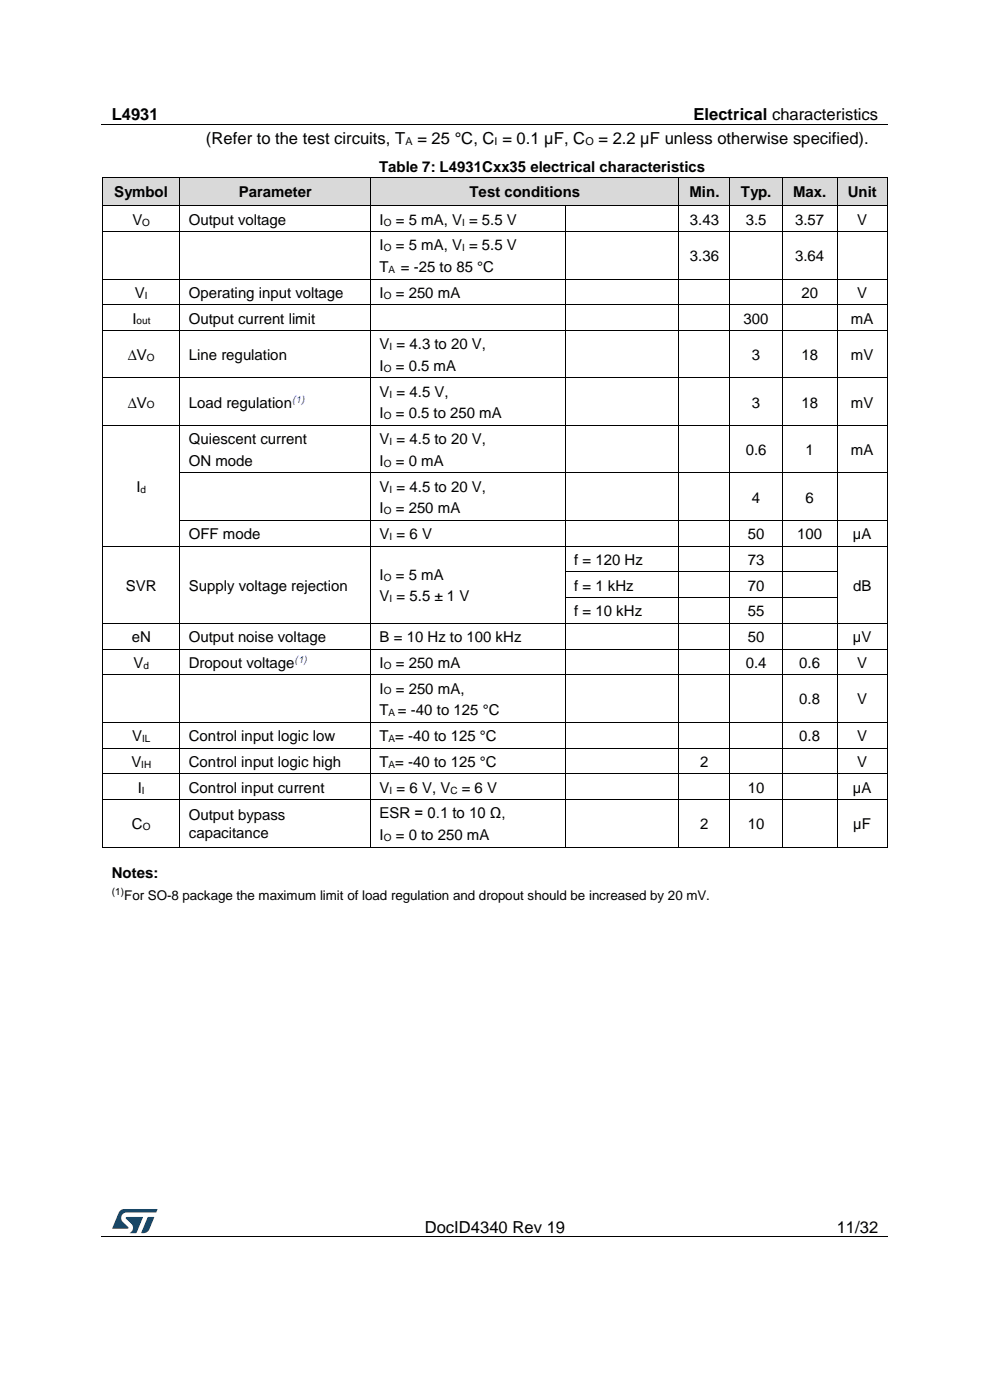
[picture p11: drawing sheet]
<svg xmlns="http://www.w3.org/2000/svg" width="210mm" height="297mm" viewBox="0 0 210 297" stroke-linecap="round" stroke-linejoin="round" font-family="sans-serif">
<path d="M21.5 26.5h166.8M21.5 262.4h166.8" fill="none" stroke="#000" stroke-width=".21"/>
<g fill="#000">
<path d="M104.6 26.4h.2v.1h-.2z" fill-rule="evenodd"/>
<path d="M61.6 262.3h.1v.2h-.1z" fill-rule="evenodd"/>
<path d="M148 262.3h.2v.2h-.2z" fill-rule="evenodd"/>
</g>
<g fill="#005288">
<path d="M25.4 256.9l.6-.4h.4l7 .1-.3 .6h-6.2a1.26 1.26 0 0 0-1.2 1.1 1.26 1.26 0 0 0 .8 1.4l.7 .6v.3l-3.4 .1z"/>
<path d="M31.4 258.2l1.3 .1-1 2.5a1.32 1.32 0 0 1-1.7 .7z"/>
<path d="M26.7 258.2l3.6 .1-1.4 3.3h-1.4a1.35 1.35 0 0 0 .7-1.2 1.35 1.35 0 0 0-.8-1.2l-.7-.6z"/>
</g>
<g fill="#d9d9d9">
<path d="M21.9 37.6h16.2v6h-16.2z" fill-rule="evenodd"/>
<path d="M23.7 37.6h12.5v6h-12.5z" fill-rule="evenodd"/>
<path d="M38.2 37.6h40.4v6h-40.4z" fill-rule="evenodd"/>
<path d="M40.1 37.6h36.7v6h-36.7z" fill-rule="evenodd"/>
<path d="M78.7 37.6h65.3v6h-65.3z" fill-rule="evenodd"/>
<path d="M80.6 37.6h61.5v6h-61.5z" fill-rule="evenodd"/>
<path d="M144.1 37.6h10.7v6h-10.7z" fill-rule="evenodd"/>
<path d="M145.9 37.6h7.1v6h-7.1z" fill-rule="evenodd"/>
<path d="M154.9 37.6h11v6h-11z" fill-rule="evenodd"/>
<path d="M156.8 37.6h7.2v6h-7.2z" fill-rule="evenodd"/>
<path d="M166 37.6h11.5v6h-11.5z" fill-rule="evenodd"/>
<path d="M167.8 37.6h7.9v6h-7.9z" fill-rule="evenodd"/>
<path d="M177.6 37.6h10.6v6h-10.6z" fill-rule="evenodd"/>
<path d="M179.5 37.6h6.9v6h-6.9z" fill-rule="evenodd"/>
</g>
<g fill="#000">
<path d="M21.7 37.5l.1 .1z" fill-rule="evenodd"/>
<path d="M21.7 37.5l.1 .1z" fill-rule="evenodd"/>
<path d="M38.1 37.5v.1z" fill-rule="evenodd"/>
<path d="M78.6 37.5l.1 .1z" fill-rule="evenodd"/>
<path d="M143.9 37.5l.1 .1z" fill-rule="evenodd"/>
<path d="M154.8 37.5l.1 .1z" fill-rule="evenodd"/>
<path d="M165.9 37.5l.1 .1z" fill-rule="evenodd"/>
<path d="M177.5 37.5l.1 .1z" fill-rule="evenodd"/>
<path d="M188.2 37.5l.1 .1z" fill-rule="evenodd"/>
<path d="M188.2 37.5l.1 .1z" fill-rule="evenodd"/>
<path d="M21.7 43.6h.2v.2h-.2z" fill-rule="evenodd"/>
<path d="M21.7 43.6h.2v.2h-.2z" fill-rule="evenodd"/>
<path d="M21.7 49.1h.2v.1h-.2z" fill-rule="evenodd"/>
<path d="M21.7 59.1h.2v.2h-.2z" fill-rule="evenodd"/>
<path d="M21.9 43.6h.1v.2h-.1z" fill-rule="evenodd"/>
<path d="M38 43.6h.2v.2h-.2z" fill-rule="evenodd"/>
<path d="M38 49.1h.2v.1h-.2z" fill-rule="evenodd"/>
<path d="M38 59.1h.2v.2h-.2z" fill-rule="evenodd"/>
<path d="M38.2 43.6h.2v.2h-.2z" fill-rule="evenodd"/>
<path d="M78.5 43.6h.2v.2h-.2z" fill-rule="evenodd"/>
<path d="M78.5 49.1h.2v.1h-.2z" fill-rule="evenodd"/>
<path d="M78.5 59.1h.2v.2h-.2z" fill-rule="evenodd"/>
<path d="M78.7 43.6h.2v.2h-.2z" fill-rule="evenodd"/>
<path d="M119.8 43.6h.2v.2h-.2z" fill-rule="evenodd"/>
<path d="M119.8 49.1h.2v.1h-.2z" fill-rule="evenodd"/>
<path d="M119.8 59.1h.2v.2h-.2z" fill-rule="evenodd"/>
<path d="M143.9 43.6h.2v.2h-.2z" fill-rule="evenodd"/>
<path d="M143.9 49.1h.2v.1h-.2z" fill-rule="evenodd"/>
<path d="M143.9 59.1h.2v.2h-.2z" fill-rule="evenodd"/>
<path d="M144.1 43.6h.1v.2h-.1z" fill-rule="evenodd"/>
<path d="M154.8 43.6h.1v.2h-.1z" fill-rule="evenodd"/>
<path d="M154.8 49.1h.1v.1h-.1z" fill-rule="evenodd"/>
<path d="M154.8 59.1h.1v.2h-.1z" fill-rule="evenodd"/>
<path d="M154.9 43.6h.2v.2h-.2z" fill-rule="evenodd"/>
<path d="M165.9 43.6h.1v.2h-.1z" fill-rule="evenodd"/>
<path d="M165.9 49.1h.1v.1h-.1z" fill-rule="evenodd"/>
<path d="M165.9 59.1h.1v.2h-.1z" fill-rule="evenodd"/>
<path d="M166 43.6h.2v.2h-.2z" fill-rule="evenodd"/>
<path d="M177.5 43.6h.2v.2h-.2z" fill-rule="evenodd"/>
<path d="M177.5 49.1h.2v.1h-.2z" fill-rule="evenodd"/>
<path d="M177.5 59.1h.2v.2h-.2z" fill-rule="evenodd"/>
<path d="M177.7 43.6h.1v.2h-.1z" fill-rule="evenodd"/>
<path d="M188.2 43.6h.1v.2h-.1z" fill-rule="evenodd"/>
<path d="M188.2 43.6h.1v.2h-.1z" fill-rule="evenodd"/>
<path d="M188.2 49.1h.1v.1h-.1z" fill-rule="evenodd"/>
<path d="M188.2 59.1h.1v.2h-.1z" fill-rule="evenodd"/>
<path d="M21.7 64.6h.2v.2h-.2z" fill-rule="evenodd"/>
<path d="M21.7 70.1h.2v.1h-.2z" fill-rule="evenodd"/>
<path d="M38 64.6h.2v.2h-.2z" fill-rule="evenodd"/>
<path d="M38 70.1h.2v.1h-.2z" fill-rule="evenodd"/>
<path d="M78.5 64.6h.2v.2h-.2z" fill-rule="evenodd"/>
<path d="M78.5 70.1h.2v.1h-.2z" fill-rule="evenodd"/>
<path d="M119.8 64.6h.2v.2h-.2z" fill-rule="evenodd"/>
<path d="M119.8 70.1h.2v.1h-.2z" fill-rule="evenodd"/>
<path d="M143.9 64.6h.2v.2h-.2z" fill-rule="evenodd"/>
<path d="M143.9 70.1h.2v.1h-.2z" fill-rule="evenodd"/>
<path d="M154.8 64.6h.1v.2h-.1z" fill-rule="evenodd"/>
<path d="M154.8 70.1h.1v.1h-.1z" fill-rule="evenodd"/>
<path d="M165.9 64.6h.1v.2h-.1z" fill-rule="evenodd"/>
<path d="M165.9 70.1h.1v.1h-.1z" fill-rule="evenodd"/>
<path d="M177.5 64.6h.2v.2h-.2z" fill-rule="evenodd"/>
<path d="M177.5 70.1h.2v.1h-.2z" fill-rule="evenodd"/>
<path d="M188.2 64.6h.1v.2h-.1z" fill-rule="evenodd"/>
<path d="M188.2 70.1h.1v.1h-.1z" fill-rule="evenodd"/>
<path d="M21.7 80.1h.2v.2h-.2z" fill-rule="evenodd"/>
<path d="M21.7 90.2h.2v.1h-.2z" fill-rule="evenodd"/>
<path d="M38 80.1h.2v.2h-.2z" fill-rule="evenodd"/>
<path d="M38 90.2h.2v.1h-.2z" fill-rule="evenodd"/>
<path d="M78.5 80.1h.2v.2h-.2z" fill-rule="evenodd"/>
<path d="M78.5 90.2h.2v.1h-.2z" fill-rule="evenodd"/>
<path d="M119.8 80.1h.2v.2h-.2z" fill-rule="evenodd"/>
<path d="M119.8 90.2h.2v.1h-.2z" fill-rule="evenodd"/>
<path d="M143.9 80.1h.2v.2h-.2z" fill-rule="evenodd"/>
<path d="M143.9 90.2h.2v.1h-.2z" fill-rule="evenodd"/>
<path d="M154.8 80.1h.1v.2h-.1z" fill-rule="evenodd"/>
<path d="M154.8 90.2h.1v.1h-.1z" fill-rule="evenodd"/>
<path d="M165.9 80.1h.1v.2h-.1z" fill-rule="evenodd"/>
<path d="M165.9 90.2h.1v.1h-.1z" fill-rule="evenodd"/>
<path d="M177.5 80.1h.2v.2h-.2z" fill-rule="evenodd"/>
<path d="M177.5 90.2h.2v.1h-.2z" fill-rule="evenodd"/>
<path d="M188.2 80.1h.1v.2h-.1z" fill-rule="evenodd"/>
<path d="M188.2 90.2h.1v.1h-.1z" fill-rule="evenodd"/>
<path d="M21.7 100.2h.2v.2h-.2z" fill-rule="evenodd"/>
<path d="M21.7 110.3h.2v.2h-.2z" fill-rule="evenodd"/>
<path d="M21.7 115.8h.2v.1h-.2z" fill-rule="evenodd"/>
<path d="M38 100.2h.2v.2h-.2z" fill-rule="evenodd"/>
<path d="M38 110.3h.2v.2h-.2z" fill-rule="evenodd"/>
<path d="M38 115.8h.2v.1h-.2z" fill-rule="evenodd"/>
<path d="M78.5 100.2h.2v.2h-.2z" fill-rule="evenodd"/>
<path d="M78.5 110.3h.2v.2h-.2z" fill-rule="evenodd"/>
<path d="M78.5 115.8h.2v.1h-.2z" fill-rule="evenodd"/>
<path d="M119.8 100.2h.2v.2h-.2z" fill-rule="evenodd"/>
<path d="M119.8 110.3h.2v.2h-.2z" fill-rule="evenodd"/>
<path d="M119.8 115.8h.2v.1h-.2z" fill-rule="evenodd"/>
<path d="M143.9 100.2h.2v.2h-.2z" fill-rule="evenodd"/>
<path d="M143.9 110.3h.2v.2h-.2z" fill-rule="evenodd"/>
<path d="M143.9 115.8h.2v.1h-.2z" fill-rule="evenodd"/>
<path d="M154.8 100.2h.1v.2h-.1z" fill-rule="evenodd"/>
<path d="M154.8 110.3h.1v.2h-.1z" fill-rule="evenodd"/>
<path d="M154.8 115.8h.1v.1h-.1z" fill-rule="evenodd"/>
<path d="M165.9 100.2h.1v.2h-.1z" fill-rule="evenodd"/>
<path d="M165.9 110.3h.1v.2h-.1z" fill-rule="evenodd"/>
<path d="M165.9 115.8h.1v.1h-.1z" fill-rule="evenodd"/>
<path d="M177.5 100.2h.2v.2h-.2z" fill-rule="evenodd"/>
<path d="M177.5 110.3h.2v.2h-.2z" fill-rule="evenodd"/>
<path d="M177.5 115.8h.2v.1h-.2z" fill-rule="evenodd"/>
<path d="M188.2 100.2h.1v.2h-.1z" fill-rule="evenodd"/>
<path d="M188.2 110.3h.1v.2h-.1z" fill-rule="evenodd"/>
<path d="M188.2 115.8h.1v.1h-.1z" fill-rule="evenodd"/>
<path d="M21.7 121.2h.2v.2h-.2z" fill-rule="evenodd"/>
<path d="M21.7 126.7h.2v.1h-.2z" fill-rule="evenodd"/>
<path d="M21.7 132.2h.2v.2h-.2z" fill-rule="evenodd"/>
<path d="M21.7 137.6h.2v.2h-.2z" fill-rule="evenodd"/>
<path d="M38 121.2h.2v.2h-.2z" fill-rule="evenodd"/>
<path d="M38 126.7h.2v.1h-.2z" fill-rule="evenodd"/>
<path d="M38 132.2h.2v.2h-.2z" fill-rule="evenodd"/>
<path d="M38 137.6h.2v.2h-.2z" fill-rule="evenodd"/>
<path d="M78.5 121.2h.2v.2h-.2z" fill-rule="evenodd"/>
<path d="M78.5 126.7h.2v.1h-.2z" fill-rule="evenodd"/>
<path d="M78.5 132.2h.2v.2h-.2z" fill-rule="evenodd"/>
<path d="M78.5 137.6h.2v.2h-.2z" fill-rule="evenodd"/>
<path d="M119.8 121.2h.2v.2h-.2z" fill-rule="evenodd"/>
<path d="M119.8 126.7h.2v.1h-.2z" fill-rule="evenodd"/>
<path d="M119.8 132.2h.2v.2h-.2z" fill-rule="evenodd"/>
<path d="M119.8 137.6h.2v.2h-.2z" fill-rule="evenodd"/>
<path d="M143.9 121.2h.2v.2h-.2z" fill-rule="evenodd"/>
<path d="M143.9 126.7h.2v.1h-.2z" fill-rule="evenodd"/>
<path d="M143.9 132.2h.2v.2h-.2z" fill-rule="evenodd"/>
<path d="M143.9 137.6h.2v.2h-.2z" fill-rule="evenodd"/>
<path d="M154.8 121.2h.1v.2h-.1z" fill-rule="evenodd"/>
<path d="M154.8 126.7h.1v.1h-.1z" fill-rule="evenodd"/>
<path d="M154.8 132.2h.1v.2h-.1z" fill-rule="evenodd"/>
<path d="M154.8 137.6h.1v.2h-.1z" fill-rule="evenodd"/>
<path d="M165.9 121.2h.1v.2h-.1z" fill-rule="evenodd"/>
<path d="M165.9 126.7h.1v.1h-.1z" fill-rule="evenodd"/>
<path d="M165.9 132.2h.1v.2h-.1z" fill-rule="evenodd"/>
<path d="M165.9 137.6h.1v.2h-.1z" fill-rule="evenodd"/>
<path d="M177.5 121.2h.2v.2h-.2z" fill-rule="evenodd"/>
<path d="M177.5 126.7h.2v.1h-.2z" fill-rule="evenodd"/>
<path d="M177.5 132.2h.2v.2h-.2z" fill-rule="evenodd"/>
<path d="M177.5 137.6h.2v.2h-.2z" fill-rule="evenodd"/>
<path d="M188.2 121.2h.1v.2h-.1z" fill-rule="evenodd"/>
<path d="M188.2 126.7h.1v.1h-.1z" fill-rule="evenodd"/>
<path d="M188.2 132.2h.1v.2h-.1z" fill-rule="evenodd"/>
<path d="M188.2 137.6h.1v.2h-.1z" fill-rule="evenodd"/>
<path d="M21.7 143.1h.2v.2h-.2z" fill-rule="evenodd"/>
<path d="M21.7 153.1h.2v.2h-.2z" fill-rule="evenodd"/>
<path d="M21.7 158.6h.2v.2h-.2z" fill-rule="evenodd"/>
<path d="M38 143.1h.2v.2h-.2z" fill-rule="evenodd"/>
<path d="M38 153.1h.2v.2h-.2z" fill-rule="evenodd"/>
<path d="M38 158.6h.2v.2h-.2z" fill-rule="evenodd"/>
<path d="M78.5 143.1h.2v.2h-.2z" fill-rule="evenodd"/>
<path d="M78.5 153.1h.2v.2h-.2z" fill-rule="evenodd"/>
<path d="M78.5 158.6h.2v.2h-.2z" fill-rule="evenodd"/>
<path d="M119.8 143.1h.2v.2h-.2z" fill-rule="evenodd"/>
<path d="M119.8 153.1h.2v.2h-.2z" fill-rule="evenodd"/>
<path d="M119.8 158.6h.2v.2h-.2z" fill-rule="evenodd"/>
<path d="M143.9 143.1h.2v.2h-.2z" fill-rule="evenodd"/>
<path d="M143.9 153.1h.2v.2h-.2z" fill-rule="evenodd"/>
<path d="M143.9 158.6h.2v.2h-.2z" fill-rule="evenodd"/>
<path d="M154.8 143.1h.1v.2h-.1z" fill-rule="evenodd"/>
<path d="M154.8 153.1h.1v.2h-.1z" fill-rule="evenodd"/>
<path d="M154.8 158.6h.1v.2h-.1z" fill-rule="evenodd"/>
<path d="M165.9 143.1h.1v.2h-.1z" fill-rule="evenodd"/>
<path d="M165.9 153.1h.1v.2h-.1z" fill-rule="evenodd"/>
<path d="M165.9 158.6h.1v.2h-.1z" fill-rule="evenodd"/>
<path d="M177.5 143.1h.2v.2h-.2z" fill-rule="evenodd"/>
<path d="M177.5 153.1h.2v.2h-.2z" fill-rule="evenodd"/>
<path d="M177.5 158.6h.2v.2h-.2z" fill-rule="evenodd"/>
<path d="M188.2 143.1h.1v.2h-.1z" fill-rule="evenodd"/>
<path d="M188.2 153.1h.1v.2h-.1z" fill-rule="evenodd"/>
<path d="M188.2 158.6h.1v.2h-.1z" fill-rule="evenodd"/>
<path d="M21.7 164.1h.2v.2h-.2z" fill-rule="evenodd"/>
<path d="M21.7 169.6h.2v.1h-.2z" fill-rule="evenodd"/>
<path d="M21.7 179.6h.2v.2h-.2z" fill-rule="evenodd"/>
<path d="M21.7 179.6h.2v.2h-.2z" fill-rule="evenodd"/>
<path d="M38 164.1h.2v.2h-.2z" fill-rule="evenodd"/>
<path d="M38 169.6h.2v.1h-.2z" fill-rule="evenodd"/>
<path d="M38 179.6h.2v.2h-.2z" fill-rule="evenodd"/>
<path d="M78.5 164.1h.2v.2h-.2z" fill-rule="evenodd"/>
<path d="M78.5 169.6h.2v.1h-.2z" fill-rule="evenodd"/>
<path d="M78.5 179.6h.2v.2h-.2z" fill-rule="evenodd"/>
<path d="M119.8 164.1h.2v.2h-.2z" fill-rule="evenodd"/>
<path d="M119.8 169.6h.2v.1h-.2z" fill-rule="evenodd"/>
<path d="M119.8 179.6h.2v.2h-.2z" fill-rule="evenodd"/>
<path d="M143.9 164.1h.2v.2h-.2z" fill-rule="evenodd"/>
<path d="M143.9 169.6h.2v.1h-.2z" fill-rule="evenodd"/>
<path d="M143.9 179.6h.2v.2h-.2z" fill-rule="evenodd"/>
<path d="M154.8 164.1h.1v.2h-.1z" fill-rule="evenodd"/>
<path d="M154.8 169.6h.1v.1h-.1z" fill-rule="evenodd"/>
<path d="M154.8 179.6h.1v.2h-.1z" fill-rule="evenodd"/>
<path d="M165.9 164.1h.1v.2h-.1z" fill-rule="evenodd"/>
<path d="M165.9 169.6h.1v.1h-.1z" fill-rule="evenodd"/>
<path d="M165.9 179.6h.1v.2h-.1z" fill-rule="evenodd"/>
<path d="M177.5 164.1h.2v.2h-.2z" fill-rule="evenodd"/>
<path d="M177.5 169.6h.2v.1h-.2z" fill-rule="evenodd"/>
<path d="M177.5 179.6h.2v.2h-.2z" fill-rule="evenodd"/>
<path d="M188.2 164.1h.1v.2h-.1z" fill-rule="evenodd"/>
<path d="M188.2 169.6h.1v.1h-.1z" fill-rule="evenodd"/>
<path d="M188.2 179.6h.1v.2h-.1z" fill-rule="evenodd"/>
<path d="M188.2 179.6h.1v.2h-.1z" fill-rule="evenodd"/>
</g>
<g fill="none" stroke="#000" stroke-width=".21">
<path d="M21.8 37.6v6M21.8 37.6h16.3M38.1 37.6v6M38.1 37.6h40.5M78.6 37.6v6M78.7 37.6h65.2M144 37.6v6M144 37.6h10.8M154.8 37.6v6M154.9 37.6h11M165.9 37.6v6M166 37.6h11.5"/>
<path d="M177.6 37.6v6M177.6 37.6h10.6M188.3 37.6v6M21.8 43.8v5.3M21.8 49.2v9.9M21.8 59.3v5.3M21.9 49.2h16.1M21.9 59.2h16.1M22 43.7h16M38.1 43.8v5.3M38.1 49.2v9.9M38.1 59.3v5.3"/>
<path d="M38.2 49.2h40.3M38.2 59.2h40.3M38.4 43.7h40.1M78.6 43.8v5.3M78.6 49.2v9.9M78.6 59.3v5.3M78.7 49.2h41.1M78.7 59.2h41.1M78.9 43.7h40.9M119.9 43.8v5.3M119.9 49.2v9.9M119.9 59.3v5.3"/>
<path d="M120 43.7h23.9M120 49.2h23.9M120 59.2h23.9M144 43.8v5.3M144 49.2v9.9M144 59.3v5.3M144.1 49.2h10.7M144.1 59.2h10.7M144.2 43.7h10.6M154.8 43.8v5.3M154.8 49.2v9.9M154.8 59.3v5.3"/>
<path d="M154.9 49.2h11M154.9 59.2h11M155.1 43.7h10.8M165.9 43.8v5.3M165.9 49.2v9.9M165.9 59.3v5.3M166 49.2h11.5M166 59.2h11.5M166.2 43.7h11.3M177.6 43.8v5.3M177.6 49.2v9.9M177.6 59.3v5.3"/>
<path d="M177.7 49.2h10.5M177.7 59.2h10.5M177.8 43.7h10.4M188.3 43.8v5.3M188.3 49.2v9.9M188.3 59.3v5.3M21.8 64.8v5.3M21.8 70.2v9.9M21.9 64.7h16.1M21.9 70.2h16.1M38.1 64.8v5.3M38.1 70.2v9.9"/>
<path d="M38.2 64.7h40.3M38.2 70.2h40.3M78.6 64.8v5.3M78.6 70.2v9.9M78.7 64.7h41.1M78.7 70.2h41.1M119.9 64.8v5.3M119.9 70.2v9.9M120 64.7h23.9M120 70.2h23.9M144 64.8v5.3M144 70.2v9.9"/>
<path d="M144.1 64.7h10.7M144.1 70.2h10.7M154.8 64.8v5.3M154.8 70.2v9.9M154.9 64.7h11M154.9 70.2h11M165.9 64.8v5.3M165.9 70.2v9.9M166 64.7h11.5M166 70.2h11.5M177.6 64.8v5.3M177.6 70.2v9.9"/>
<path d="M177.7 64.7h10.5M177.7 70.2h10.5M188.3 64.8v5.3M188.3 70.2v9.9M21.8 80.3v9.9M21.8 90.3v9.9M21.9 80.2h16.1M21.9 90.3h16.1M38.1 80.3v9.9M38.1 90.3v9.9M38.2 80.2h40.3M38.2 90.3h40.3"/>
<path d="M78.6 80.3v9.9M78.6 90.3v9.9M78.7 80.2h41.1M78.7 90.3h41.1M119.9 80.3v9.9M119.9 90.3v9.9M120 80.2h23.9M120 90.3h23.9M144 80.3v9.9M144 90.3v9.9M144.1 80.2h10.7M144.1 90.3h10.7"/>
<path d="M154.8 80.3v9.9M154.8 90.3v9.9M154.9 80.2h11M154.9 90.3h11M165.9 80.3v9.9M165.9 90.3v9.9M166 80.2h11.5M166 90.3h11.5M177.6 80.3v9.9M177.6 90.3v9.9M177.7 80.2h10.5M177.7 90.3h10.5"/>
<path d="M188.3 80.3v9.9M188.3 90.3v9.9M21.8 100.4v9.9M21.8 110.5v5.3M21.8 115.9v5.3M21.9 115.8h16.1M38.1 100.4v9.9M38.1 110.5v5.3M38.1 115.9v5.3M38.2 100.3h40.3M38.2 110.4h40.3M38.2 115.8h40.3"/>
<path d="M78.6 100.4v9.9M78.6 110.5v5.3M78.6 115.9v5.3M78.7 100.3h41.1M78.7 110.4h41.1M78.7 115.8h41.1M119.9 100.4v9.9M119.9 110.5v5.3M119.9 115.9v5.3M120 100.3h23.9M120 110.4h23.9M120 115.8h23.9"/>
<path d="M144 100.4v9.9M144 110.5v5.3M144 115.9v5.3M144.1 100.3h10.7M144.1 110.4h10.7M144.1 115.8h10.7M154.8 100.4v9.9M154.8 110.5v5.3M154.8 115.9v5.3M154.9 100.3h11M154.9 110.4h11M154.9 115.8h11"/>
<path d="M165.9 100.4v9.9M165.9 110.5v5.3M165.9 115.9v5.3M166 100.3h11.5M166 110.4h11.5M166 115.8h11.5M177.6 100.4v9.9M177.6 110.5v5.3M177.6 115.9v5.3M177.7 100.3h10.5M177.7 110.4h10.5M177.7 115.8h10.5"/>
<path d="M188.3 100.4v9.9M188.3 110.5v5.3M188.3 115.9v5.3M21.8 121.4v5.3M21.8 126.8v5.4M21.8 132.4v5.2M21.8 137.8v5.3M21.9 132.3h16.1M21.9 137.7h16.1M38.1 121.4v5.3M38.1 126.8v5.4M38.1 132.4v5.2"/>
<path d="M38.1 137.8v5.3M38.2 132.3h40.3M38.2 137.7h40.3M78.6 121.4v5.3M78.6 126.8v5.4M78.6 132.4v5.2M78.6 137.8v5.3M78.7 132.3h41.1M78.7 137.7h41.1M119.9 121.4v5.3M119.9 126.8v5.4M119.9 132.4v5.2"/>
<path d="M119.9 137.8v5.3M120 121.3h23.9M120 126.8h23.9M120 132.3h23.9M120 137.7h23.9M144 121.4v5.3M144 126.8v5.4M144 132.4v5.2M144 137.8v5.3M144.1 121.3h10.7M144.1 126.8h10.7M144.1 132.3h10.7"/>
<path d="M144.1 137.7h10.7M154.8 121.4v5.3M154.8 126.8v5.4M154.8 132.4v5.2M154.8 137.8v5.3M154.9 121.3h11M154.9 126.8h11M154.9 132.3h11M154.9 137.7h11M165.9 121.4v5.3M165.9 126.8v5.4M165.9 132.4v5.2"/>
<path d="M165.9 137.8v5.3M166 121.3h11.5M166 126.8h11.5M166 132.3h11.5M166 137.7h11.5M177.6 121.4v5.3M177.6 126.8v5.4M177.6 132.4v5.2M177.6 137.8v5.3M177.7 132.3h10.5M177.7 137.7h10.5M188.3 121.4v5.3"/>
<path d="M188.3 126.8v5.4M188.3 132.4v5.2M188.3 137.8v5.3M21.8 143.3v9.8M21.8 153.3v5.3M21.8 158.8v5.3M21.9 143.2h16.1M21.9 153.2h16.1M21.9 158.7h16.1M38.1 143.3v9.8M38.1 153.3v5.3M38.1 158.8v5.3"/>
<path d="M38.2 143.2h40.3M38.2 153.2h40.3M38.2 158.7h40.3M78.6 143.3v9.8M78.6 153.3v5.3M78.6 158.8v5.3M78.7 143.2h41.1M78.7 153.2h41.1M78.7 158.7h41.1M119.9 143.3v9.8M119.9 153.3v5.3M119.9 158.8v5.3"/>
<path d="M120 143.2h23.9M120 153.2h23.9M120 158.7h23.9M144 143.3v9.8M144 153.3v5.3M144 158.8v5.3M144.1 143.2h10.7M144.1 153.2h10.7M144.1 158.7h10.7M154.8 143.3v9.8M154.8 153.3v5.3M154.8 158.8v5.3"/>
<path d="M154.9 143.2h11M154.9 153.2h11M154.9 158.7h11M165.9 143.3v9.8M165.9 153.3v5.3M165.9 158.8v5.3M166 143.2h11.5M166 153.2h11.5M166 158.7h11.5M177.6 143.3v9.8M177.6 153.3v5.3M177.6 158.8v5.3"/>
<path d="M177.7 143.2h10.5M177.7 153.2h10.5M177.7 158.7h10.5M188.3 143.3v9.8M188.3 153.3v5.3M188.3 158.8v5.3M21.8 164.3v5.3M21.8 169.7v9.9M21.9 164.2h16.1M21.9 169.7h16.1M21.9 179.7h16.1M38.1 164.3v5.3"/>
<path d="M38.1 169.7v9.9M38.2 164.2h40.3M38.2 169.7h40.3M38.2 179.7h40.3M78.6 164.3v5.3M78.6 169.7v9.9M78.7 164.2h41.1M78.7 169.7h41.1M78.7 179.7h41.1M119.9 164.3v5.3M119.9 169.7v9.9M120 164.2h23.9"/>
<path d="M120 169.7h23.9M120 179.7h23.9M144 164.3v5.3M144 169.7v9.9M144.1 164.2h10.7M144.1 169.7h10.7M144.1 179.7h10.7M154.8 164.3v5.3M154.8 169.7v9.9M154.9 164.2h11M154.9 169.7h11M154.9 179.7h11"/>
<path d="M165.9 164.3v5.3M165.9 169.7v9.9M166 164.2h11.5M166 169.7h11.5M166 179.7h11.5M177.6 164.3v5.3M177.6 169.7v9.9M177.7 164.2h10.5M177.7 169.7h10.5M177.7 179.7h10.5M188.3 164.3v5.3M188.3 169.7v9.9"/>
</g>
<g font-size="3.5">
<text x="23.7" y="25.5">L4931</text>
<text x="147.1" y="25.5">Electrical characteristics</text>
<text x="43.7" y="30.6">(Refer to the test circuits, T</text>
<text x="88.5" y="30.6">= 25 °C, C = 0.1 µF, C</text>
<text x="126.9" y="30.6">= 2.2 µF unless otherwise specified).</text>
<text x="90.1" y="261.5">DocID4340 Rev 19</text>
<text x="177.5" y="261.5">11/32</text>
</g>
<g font-size="3.2">
<text x="24.2" y="41.7">Symbol</text>
<text x="50.6" y="41.7">Parameter</text>
<text x="80.4" y="36.4">Table 7: L4931Cxx35 electrical characteristics</text>
<text x="99.6" y="41.7">Test conditions</text>
<text x="146.3" y="41.7">Min.</text>
<text x="157.2" y="41.7">Typ.</text>
<text x="168.2" y="41.7">Max.</text>
<text x="179.8" y="41.7">Unit</text>
<text x="28.1" y="47.7">V</text>
<text x="40.1" y="47.7">Output voltage</text>
<text x="80.5" y="47.7">I</text>
<text x="84" y="47.7">= 5 mA, V = 5.5 V</text>
<text x="146.3" y="47.7">3.43</text>
<text x="158.2" y="47.7">3.5</text>
<text x="168.6" y="47.7">3.57</text>
<text x="181.9" y="47.7">V</text>
<text x="80.5" y="53.1">I</text>
<text x="84" y="53.1">= 5 mA, V = 5.5 V</text>
<text x="80.5" y="57.7">T</text>
<text x="85" y="57.7">= -25 to 85 °C</text>
<text x="146.3" y="55.4">3.36</text>
<text x="168.6" y="55.4">3.64</text>
<text x="28.6" y="63.2">V</text>
<text x="40.1" y="63.2">Operating input voltage</text>
<text x="80.5" y="63.2">I</text>
<text x="84" y="63.2">= 250 mA</text>
<text x="170" y="63.2">20</text>
<text x="181.9" y="63.2">V</text>
<text x="28.1" y="68.7">I</text>
<text x="40.1" y="68.7">Output current limit</text>
<text x="157.7" y="68.7">300</text>
<text x="180.5" y="68.7">mA</text>
<text x="27.1" y="76.4">∆V</text>
<text x="40.1" y="76.4">Line regulation</text>
<text x="80.5" y="74.1">V = 4.3 to 20 V,</text>
<text x="159.5" y="76.4">3</text>
<text x="170" y="76.4">18</text>
<text x="180.5" y="76.4">mV</text>
<text x="80.5" y="78.7">I</text>
<text x="84" y="78.7">= 0.5 mA</text>
<text x="27.1" y="86.5">∆V</text>
<text x="40.1" y="86.5">Load regulation</text>
<text x="80.5" y="84.2">V = 4.5 V,</text>
<text x="80.5" y="88.8">I</text>
<text x="84" y="88.8">= 0.5 to 250 mA</text>
<text x="159.5" y="86.5">3</text>
<text x="170" y="86.5">18</text>
<text x="180.5" y="86.5">mV</text>
<text x="40.1" y="94.2">Quiescent current</text>
<text x="80.5" y="94.2">V = 4.5 to 20 V,</text>
<text x="40.1" y="98.8">ON mode</text>
<text x="80.5" y="98.8">I</text>
<text x="84" y="98.8">= 0 mA</text>
<text x="158.2" y="96.5">0.6</text>
<text x="170.9" y="96.5">1</text>
<text x="180.5" y="96.5">mA</text>
<text x="28.9" y="104.3">I</text>
<text x="80.5" y="104.3">V = 4.5 to 20 V,</text>
<text x="159.5" y="106.6">4</text>
<text x="170.9" y="106.6">6</text>
<text x="80.5" y="108.9">I</text>
<text x="84" y="108.9">= 250 mA</text>
<text x="40.1" y="114.4">OFF mode</text>
<text x="80.5" y="114.4">V = 6 V</text>
<text x="121.8" y="119.8">f = 120 Hz</text>
<text x="158.6" y="114.4">50</text>
<text x="158.6" y="119.8">73</text>
<text x="169.1" y="114.4">100</text>
<text x="180.9" y="114.4">µA</text>
<text x="26.7" y="125.3">SVR</text>
<text x="40.1" y="125.3">Supply voltage rejection</text>
<text x="80.5" y="123">I</text>
<text x="84" y="123">= 5 mA</text>
<text x="121.8" y="125.3">f = 1 kHz</text>
<text x="158.6" y="125.3">70</text>
<text x="181" y="125.3">dB</text>
<text x="80.5" y="127.6">V = 5.5 ± 1 V</text>
<text x="121.8" y="130.8">f = 10 kHz</text>
<text x="158.6" y="130.8">55</text>
<text x="27.9" y="136.2">eN</text>
<text x="40.1" y="136.2">Output noise voltage</text>
<text x="80.5" y="136.2">B = 10 Hz to 100 kHz</text>
<text x="158.6" y="136.2">50</text>
<text x="180.9" y="136.2">µV</text>
<text x="28.3" y="141.7">V</text>
<text x="40.1" y="141.7">Dropout voltage</text>
<text x="80.5" y="141.7">I</text>
<text x="84" y="141.7">= 250 mA</text>
<text x="158.2" y="141.7">0.4</text>
<text x="169.5" y="141.7">0.6</text>
<text x="181.9" y="141.7">V</text>
<text x="80.5" y="147.2">I</text>
<text x="84" y="147.2">= 250 mA,</text>
<text x="169.5" y="149.5">0.8</text>
<text x="181.9" y="149.5">V</text>
<text x="80.5" y="151.7">T = -40 to 125 °C</text>
<text x="28" y="157.3">V</text>
<text x="40.1" y="157.3">Control input logic low</text>
<text x="80.5" y="157.3">T = -40 to 125 °C</text>
<text x="169.5" y="157.3">0.8</text>
<text x="181.9" y="157.3">V</text>
<text x="27.9" y="162.7">V</text>
<text x="40.1" y="162.7">Control input logic high</text>
<text x="80.5" y="162.7">T = -40 to 125 °C</text>
<text x="148.5" y="162.7">2</text>
<text x="181.9" y="162.7">V</text>
<text x="29.2" y="168.2">I</text>
<text x="40.1" y="168.2">Control input current</text>
<text x="40.1" y="174">Output bypass</text>
<text x="80.5" y="168.2">V = 6 V, V</text>
<text x="80.5" y="173.6">ESR = 0.1 to 10 Ω,</text>
<text x="97.9" y="168.2">= 6 V</text>
<text x="158.6" y="168.2">10</text>
<text x="180.9" y="168.2">µA</text>
<text x="28" y="175.9">C</text>
<text x="40.1" y="177.9">capacitance</text>
<text x="80.5" y="178.2">I</text>
<text x="84" y="178.2">= 0 to 250 mA</text>
<text x="148.5" y="175.9">2</text>
<text x="158.6" y="175.9">10</text>
<text x="181" y="175.9">µF</text>
<text x="23.7" y="186.2">Notes:</text>
</g>
<text font-size="2.8" x="26.3" y="191">For SO-8 package the maximum limit of load regulation and dropout should be increased by 20 mV.</text>
<g font-size="2.3">
<text x="86" y="30.8">A</text>
<text x="104.9" y="30.8">I</text>
<text x="124.2" y="30.8">O</text>
</g>
<g font-size="2.1">
<text x="30.2" y="47.8">O</text>
<text x="81.4" y="47.8">O</text>
<text x="98" y="47.8">I</text>
<text x="81.4" y="53.3">O</text>
<text x="98" y="53.3">I</text>
<text x="82.4" y="57.9">A</text>
<text x="30.7" y="63.4">I</text>
<text x="81.4" y="63.4">O</text>
<text x="29" y="68.8">out</text>
<text x="31.2" y="76.6">O</text>
<text x="82.7" y="74.3">I</text>
<text x="81.4" y="78.9">O</text>
<text x="31.2" y="86.7">O</text>
<text x="81.4" y="88.9">O</text>
<text x="82.7" y="84.4">I</text>
<text x="82.7" y="94.4">I</text>
<text x="81.4" y="99">O</text>
<text x="29.8" y="104.5">d</text>
<text x="82.7" y="104.5">I</text>
<text x="81.4" y="109.1">O</text>
<text x="82.7" y="114.5">I</text>
<text x="81.4" y="123.2">O</text>
<text x="82.7" y="127.7">I</text>
<text x="30.4" y="141.9">d</text>
<text x="81.4" y="141.9">O</text>
<text x="81.4" y="147.3">O</text>
<text x="82.4" y="151.9">A</text>
<text x="30.1" y="157.4">IL</text>
<text x="82.4" y="157.4">A</text>
<text x="30" y="162.9">IH</text>
<text x="82.4" y="162.9">A</text>
<text x="30.1" y="168.3">I</text>
<text x="82.7" y="168.3">I</text>
<text x="95.6" y="168.3">C</text>
<text x="30.3" y="176.1">O</text>
<text x="81.4" y="178.4">O</text>
<text x="23.7" y="190">(1)</text>
</g>
<g font-size="2.1" fill="#00f">
<text x="62" y="85.4">(1)</text>
<text x="62.5" y="140.6">(1)</text>
</g>
</svg>
